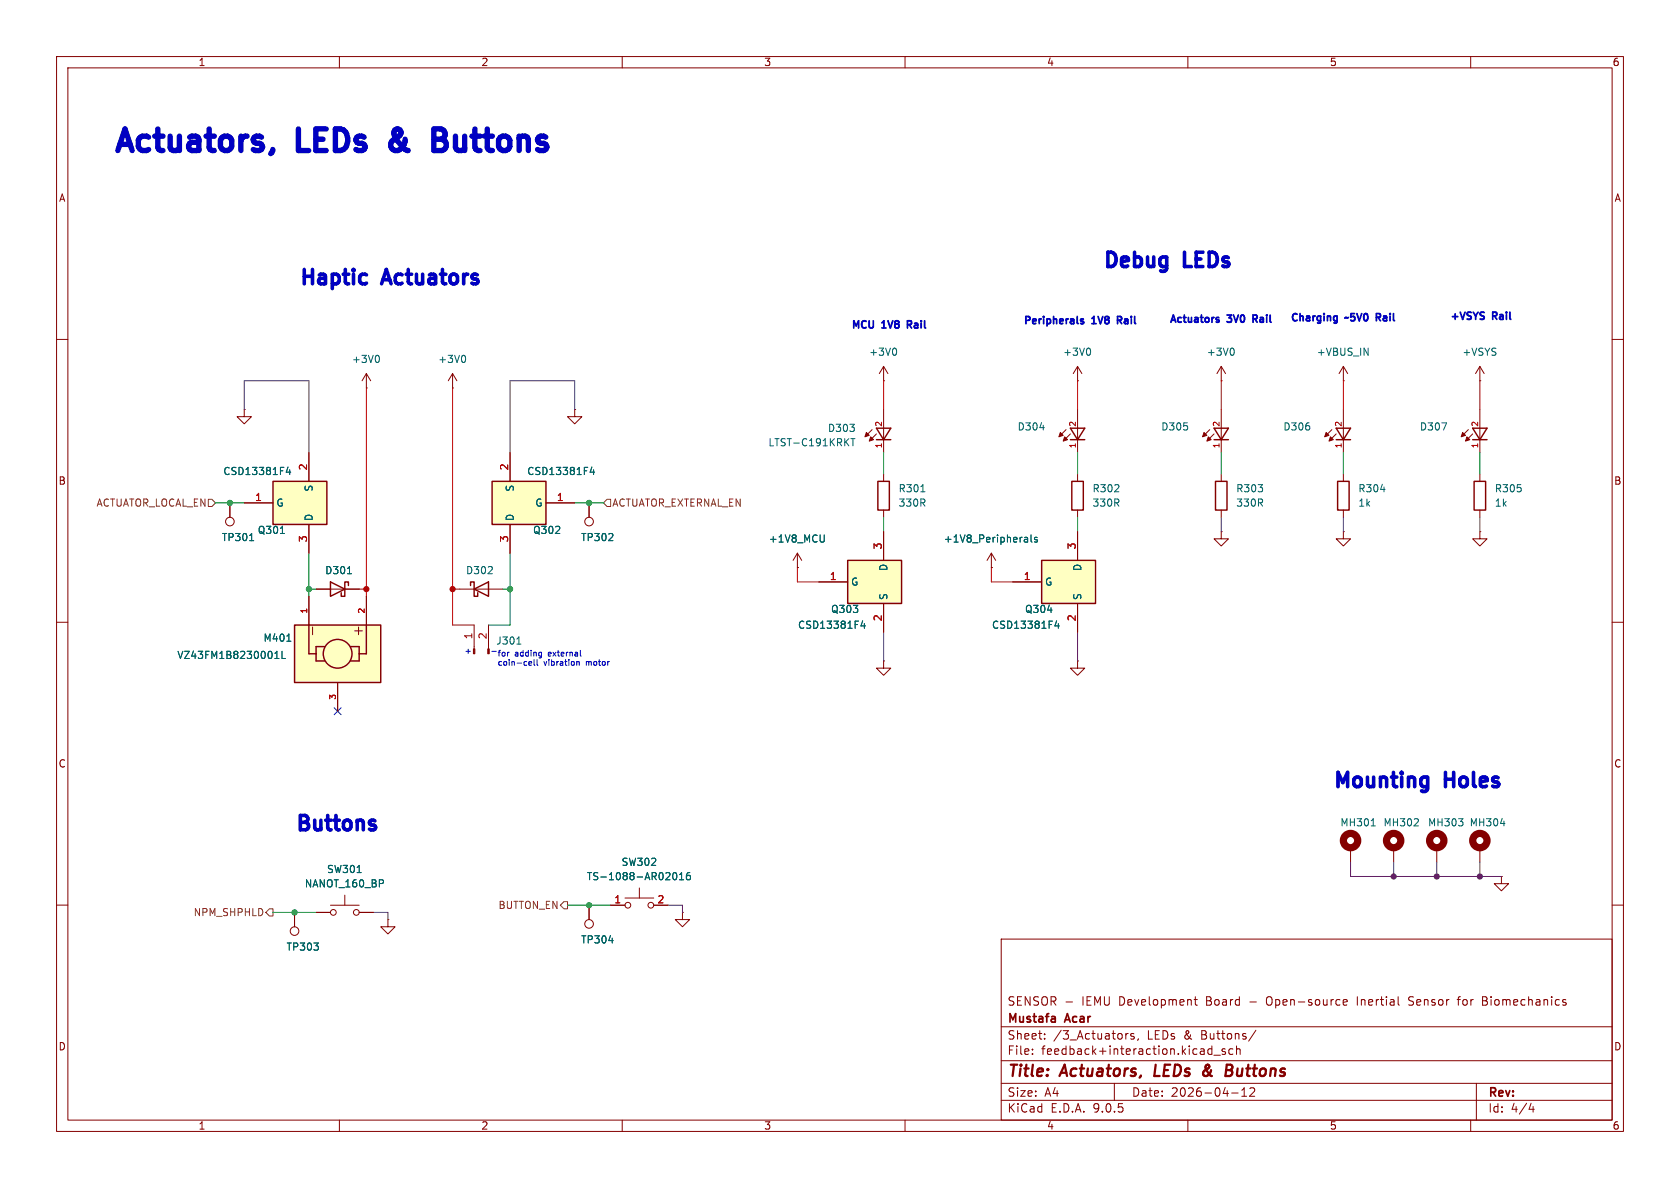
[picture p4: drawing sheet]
<svg xmlns="http://www.w3.org/2000/svg" width="297mm" height="210mm" viewBox="0 0 297 210" stroke-linecap="round" stroke-linejoin="round" font-family="sans-serif">
<g fill="none" stroke="#840000" stroke-width=".18">
<path d="M10 10h277v190h-277zM12 12h273v186h-273zM60 10v2M110 10v2M160 10v2M210 10v2M260 10v2M10 60h2M64.8 68.6h.1M64.8 66l-.8 1.3M64.8 66l.7 1.3M64.8 66v2.6"/>
<path d="M80 68.6h.1M80 66l.8 1.3M80 66l-.8 1.3M80 66v2.6M261.6 67.3h.1M261.6 64.8l-.7 1.2M261.6 64.8l.8 1.2M261.6 64.8v2.5M285 60h2M10 110h2M55.9 104.1h7.6M285 110h2"/>
<path d="M10 160h2M177 166h108v32h-108zM188.5 177.1h1.1M211.1 176.7h.6M211.3 176.2v1.3l.4 .2M237.5 177.2l.7-.1-.1-.3-.4-.1-.2 .2v.7h.6M240 176.2v1.5M249 177.6l.6 .1M249.3 176.2l-.3 .3 .1 .3 .2 .1M257.6 176.7h.6M258.2 176.2l-.4 .2v1.3M262.1 176.9h.5"/>
<path d="M262.6 176.9l.2 .1M262.7 176.3l-.6-.1v1.5h.6M262.7 176.8l-.1 .1M276.8 177.3v.3M285 160h2M60 198v2M110 198v2M160 198v2M177 194.5h108M177 191.5h108M177 187.5h108M177 181.5h108"/>
<path d="M182.5 186.3v.1M182.5 185.5v.1M184.7 183.6v.1M184.7 182.8v.1M197 191.5v3M199.5 182.7l-.3 .1-.2 .2M200.5 182.8l-.4-.1-.2 .2 .1 .2 .5 .2v.3h-.6M201.2 183.6l-.1 .3M210 198v2M213.8 185.4l.4 .1M214.2 184.9v1.5M214.2 186.3l-.4 .1"/>
<path d="M214.6 186.5h1.1M216.6 185.5l-.4-.1-.2 .2 .1 .2 .5 .2v.3h-.6M217.7 193.2h1.2M218 185.5l-.5-.1-.3 .3v.4l.2 .2h.6M218.6 185.5l.2-.1 .4 .1v.9M218.6 184.9v1.5M219.5 193.8h.9M219.5 192.7l.5-.4v1.5M221 192.4l.5-.1 .2 .1 .1 .3-.9 1.1h.9M222 182.1l-1.3 2M260 198v2M261 191.5v6.5"/>
<path d="M270.7 195l-.4 1.1h.9M271 195.6v1"/>
</g>
<path d="M204.3 188.2l-.2 2h.9M213.6 190l-.6 .2M213.7 188.8l-.8 .5M213.7 188.3l-.1-.1a.41 .41 0 0 0-.5 .5l.6 1.1M216.8 189.2h.6M216.9 188.2h.7a.49 .49 0 0 1 .3 .5 .49 .49 0 0 1-.5 .5M217.4 189.2l.3 .1a.58 .58 0 0 1-.3 .9h-.8" fill="none" stroke="#840000" stroke-width=".4"/>
<path d="M66.8 62.8a.79 .79 0 0 1 0 1.3M82 62.8a.79 .79 0 0 1 0 1.3M61.4 101.4h.8" fill="none" stroke="#006464" stroke-width=".18"/>
<path d="M58.4 102.9l2.6 1.2-2.6 1.3zM61.6 103.5v-.6h-.6v2.5h-.7v-.6" fill="none" stroke="#840000" stroke-width=".25"/>
<path d="M149.9 99.1h9.5v7.6h-9.5z" fill="#ffffc2"/>
<path d="M149.9 99.1h9.5v7.6h-9.5zM83.2 103.5v-.6h.6v2.5h.7v-.6M83.8 104.1l2.6-1.2v2.5z" fill="none" stroke="#840000" stroke-width=".25"/>
<path d="M101.6 72.4v1.3h-1.3l1.3 1.2 1.3-1.2h-1.3M101.6 72.4h.1M156.2 94v5.1M81.3 104.1h7.6M144.8 102.9h5.1M156.2 106.7v5.1" fill="none" stroke="#840000" stroke-width=".18"/>
<path d="M152.5 109.7l-.3 .9h.8M152.8 110.2v.9" fill="none" stroke="#006464" stroke-width=".18"/>
<path d="M48.3 85.1h9.5v7.6h-9.5z" fill="#ffffc2"/>
<path d="M214.6 75.7h2.6l-1.3 2zM214.6 77.7h2.6M48.3 85.1h9.5v7.6h-9.5z" fill="none" stroke="#840000" stroke-width=".25"/>
<g fill="none" stroke="#840000" stroke-width=".18">
<path d="M43.2 72.4v1.3h1.2l-1.2 1.2-1.3-1.2h1.3M43.2 72.4h.1M213.9 75.9l-.9 .9M214.6 76.7l-.9 .9M215.9 67.3h.1M215.9 64.8l.8 1.2M215.9 64.8l-.8 1.2M215.9 64.8v2.5M215.9 72.4v7.6M40.6 88.9v2.5M43.2 88.9h5.1M54.6 80v5.1"/>
<path d="M54.6 92.7v5.1M104.1 88.9v2.5M215.9 94v1.3h-1.3l1.3 1.2 1.3-1.2h-1.3M215.9 94h.1M237.5 94v1.3h-1.3l1.3 1.2 1.3-1.2h-1.3M237.5 94h.1M261.6 94v1.3h-1.3l1.3 1.2 1.3-1.2h-1.3M261.6 94h.1M83.8 110.5v4.2M86.4 110.5v4.2M61 158.2v1.8M110.5 158.8h5.1"/>
<path d="M113 157v1.8M238.8 149.9v2.5M246.4 149.9v2.5M254 149.9v2.5M261.6 149.9v2.5M265.4 154.9v1.3h1.3l-1.3 1.3-1.2-1.3h1.2M265.4 154.9h.1M52.1 161.3v2.5M55.9 161.3h2.5M58.4 160h5.1M63.5 161.3h2.5M68.6 162.6v1.2h-1.3l1.3 1.3 1.2-1.3h-1.2"/>
<path d="M68.6 162.6h.1M104.1 160v2.6M107.9 160h2.6M115.6 160h2.5M120.6 161.3v1.3h-1.2l1.2 1.2 1.3-1.2h-1.3M120.6 161.3h.1"/>
<circle cx="40.6" cy="92.2" r=".76"/>
<circle cx="104.1" cy="92.2" r=".76"/>
<circle cx="52.1" cy="164.6" r=".76"/>
<circle cx="58.9" cy="161.3" r=".51"/>
<circle cx="63" cy="161.3" r=".51"/>
<circle cx="104.1" cy="163.3" r=".76"/>
<circle cx="111" cy="160" r=".51"/>
<circle cx="115.1" cy="160" r=".51"/>
</g>
<g fill="none" stroke="#006464" stroke-width=".18">
<path d="M217.9 61.5a.79 .79 0 0 1 0 1.3M44.1 95.6h.8M49.6 94.3h.7M50.9 82.6l-.3 .9h.8M51.2 83v.9M91.4 113.9h.7M63.1 154.2h.8M67.7 155.6v.5M118.9 154.7l.1-.3 .2-.2a.68 .68 0 0 1 .5 .7 .68 .68 0 0 1-.5 .6l-.2-.1-.1-.4M120.1 155.5h.8M120.1 154.6l.4-.4v1.3M122 154.2l-.4 .1a.86 .86 0 0 0 0 1.2l.4-.1 .1-.4-.3-.3h-.2l-.3 .3"/>
<path d="M242.4 146h.7M250 146h.8M250.7 144.8v.5M257.8 144.7h.8l-.4 .5M258.6 145.3v.6M265.3 145.6h.8M107.6 166.3h.8"/>
</g>
<g fill="#840000" stroke="#840000" stroke-width=".18">
<path d="M212.9 76.5l.5 .5-.8 .2z"/>
<path d="M213.6 77.2l.5 .5-.7 .3z"/>
<path d="M83.7 114.7h.2v.9h-.2z"/>
<path d="M86.2 114.7h.3v.9h-.3z"/>
</g>
<g fill="none" stroke="#840000" stroke-width="1.3">
<circle cx="238.8" cy="148.6" r="1.27"/>
<circle cx="246.4" cy="148.6" r="1.27"/>
<circle cx="254" cy="148.6" r="1.27"/>
<circle cx="261.6" cy="148.6" r="1.27"/>
</g>
<path d="M52.1 110.5h15.2v10.2h-15.2z" fill="#ffffc2"/>
<g fill="none" stroke="#840000" stroke-width=".25">
<path d="M236.2 75.7h2.6l-1.3 2zM236.2 77.7h2.6M260.3 77.7h2.6M260.3 75.7h2.6l-1.3 2zM236.5 85.1h2v5.1h-2zM260.6 85.1h2v5.1h-2zM52.1 110.5h15.2v10.2h-15.2zM54.6 110.5v5.1h1.3M57.4 114.3h-1.5v2.5h1.5M62 114.3h1.5v2.5h-1.5M64.8 110.5v5.1h-1.3"/>
<circle cx="59.7" cy="115.6" r="2.54"/>
</g>
<g fill="none" stroke="#840000" stroke-width=".18">
<path d="M235.5 75.9l-.9 .9M236.2 76.7l-.9 .9M237.5 72.4v7.6M259.6 75.9l-.9 .9M260.3 76.7l-.8 .9M261.6 72.4v7.6M237.5 83.8v1.3M237.5 90.2v1.2M261.6 83.8v1.3M261.6 90.2v1.2M54.6 105.4v5.1M55.3 110.8v1.4"/>
<path d="M64.8 105.4v5.1M59.7 120.7v5"/>
</g>
<path d="M254.9 74.7h.8l-.5 1.3M244.1 86.5h.8M48.6 116.4h.7M48.6 115.5l.4-.4v1.3M49.9 115.1v1.3h.6M50.7 113.4h.7" fill="none" stroke="#006464" stroke-width=".18"/>
<g fill="#840000" stroke="#840000" stroke-width=".18">
<path d="M234.4 76.5l.5 .5-.7 .2z"/>
<path d="M235.2 77.2l.5 .5-.8 .3z"/>
<path d="M258.6 76.5l.5 .5-.8 .2z"/>
<path d="M259.3 77.2l.5 .5-.7 .3z"/>
</g>
<path d="M87 85.1h9.5v7.6h-9.5z" fill="#ffffc2"/>
<path d="M154.9 75.7h2.6l-1.3 2zM154.9 77.7h2.6M189.2 77.7h2.6M189.2 75.7h2.6l-1.3 2zM87 85.1h9.5v7.6h-9.5zM155.2 85.1h2v5.1h-2zM189.5 85.1h2v5.1h-2zM214.9 85.1h2v5.1h-2z" fill="none" stroke="#840000" stroke-width=".25"/>
<g fill="none" stroke="#840000" stroke-width=".18">
<path d="M154.2 75.9l-.9 .9M154.9 76.7l-.8 .9M156.2 67.3h.1M156.2 64.8v2.5M156.2 72.4v7.6M156.2 64.8l.8 1.2M156.2 64.8l-.8 1.2M188.5 75.9l-.9 .9M189.2 76.7l-.9 .9M190.5 67.3h.1M190.5 64.8v2.5M190.5 72.4v7.6"/>
<path d="M190.5 64.8l.8 1.2M190.5 64.8l-.8 1.2M237.5 67.3h.1M237.5 64.8l-.8 1.2M237.5 64.8l.8 1.2M237.5 64.8v2.5M90.2 80v5.1M90.2 92.7v5.1M96.5 88.9h5.1M156.2 83.8v1.3M156.2 90.2v1.2M190.5 83.8v1.3"/>
<path d="M190.5 90.2v1.2M215.9 83.8v1.3M215.9 90.2v1.2M190.5 116.8v1.3h-1.3l1.3 1.3 1.3-1.3h-1.3M190.5 116.8h.1"/>
</g>
<path d="M150.4 77.5h.8M150.8 77.5v1.3M158.2 61.5a.79 .79 0 0 1 0 1.3M183.8 75.6h.8M192.5 61.5a.79 .79 0 0 1 0 1.3M241.1 61.5l.8 1.3v-1.3M104.6 82.6l-.3 .9h.8M104.9 83v.9M162.8 86.9h.7" fill="none" stroke="#006464" stroke-width=".18"/>
<g fill="#840000" stroke="#840000" stroke-width=".18">
<path d="M153.2 76.5l.5 .5-.8 .2z"/>
<path d="M153.9 77.2l.5 .5-.7 .3z"/>
<path d="M187.5 76.5l.5 .5-.8 .2z"/>
<path d="M188.2 77.2l.5 .5-.7 .3z"/>
</g>
<path d="M184.1 99.1h9.6v7.6h-9.6z" fill="#ffffc2"/>
<path d="M184.1 99.1h9.6v7.6h-9.6z" fill="none" stroke="#840000" stroke-width=".25"/>
<g fill="none" stroke="#840000" stroke-width=".18">
<path d="M40.6 88.9v2.5M43.2 88.9h5.1M54.6 80v5.1M54.6 92.7v5.1M90.2 80v5.1M90.2 92.7v5.1M96.5 88.9h5.1M104.1 88.9v2.5M141 97.8l-.8 1.3M141 97.8l.7 1.3M141 97.8v2.5M156.2 94v5.1"/>
<path d="M175.3 97.8l-.8 1.3M175.3 97.8l.7 1.3M175.3 97.8v2.5M190.5 94v5.1M54.6 105.4v5.1M55.9 104.1h2.5M61 104.1h2.5M64.8 105.4v5.1M141 100.3h.1M144.8 102.9h5.1M156.2 116.8v1.3h-1.3l1.3 1.3 1.3-1.3h-1.3M156.2 116.8h.1"/>
<path d="M156.2 106.7v5.1M175.3 100.3h.1M179.1 102.9h5M190.5 106.7v5.1M59.7 120.7v5M52.1 161.3v2.5M55.9 161.3h2.5M63.5 161.3h2.5M104.1 160v2.6M107.9 160h2.6M115.6 160h2.5"/>
</g>
<g fill="none" stroke="#006464" stroke-width=".18">
<path d="M44.1 95.6h.8M49.6 94.3h.7M50.9 82.6l-.3 .9h.8M51.2 83v.9M104.6 82.6l-.3 .9h.8M104.9 83v.9M145.7 94.6v1l-.2 .2M181.2 95h.4l.1 .8M181.7 95.8h-.5M181.7 95.3h-.5M182.3 94.6v1l.2 .2M183.4 95h-.3l-.2 .2v.1l.5 .2v.3h-.5"/>
<path d="M48.6 116.4h.7M48.6 115.5l.4-.4v1.3M49.9 115.1v1.3h.6M50.7 113.4h.7M61.4 101.4h.8M152.5 109.7l-.3 .9h.8M152.8 110.2v.9M186.8 109.7l-.3 .9h.8M187.1 110.2v.9M63.1 154.2h.8M67.7 155.6v.5M118.9 154.7l.1-.3 .2-.2a.68 .68 0 0 1 .5 .7 .68 .68 0 0 1-.5 .6l-.2-.1-.1-.4"/>
<path d="M120.1 155.5h.8M120.1 154.6l.4-.4v1.3M122 154.2l-.4 .1a.86 .86 0 0 0 0 1.2l.4-.1 .1-.4-.3-.3h-.2l-.3 .3M107.6 166.3h.8"/>
</g>
<path d="M36.8 88.3h.7l.6 .6-.6 .6h-.7zM107.3 88.3h.6v1.2h-.6l-.6-.6zM99.7 159.4h.6v1.3h-.6l-.6-.7zM47 161.3l.6-.6h.7v1.2h-.7z" fill="none" stroke="#725600" stroke-width=".18"/>
<g fill="none" stroke="#484848" stroke-width=".18">
<path d="M43.2 72.4v-5.1h11.4v12.7M101.6 72.4v-5.1h-11.4v12.7M215.9 91.4v2.6M237.5 91.4v2.6M261.6 91.4v2.6M156.2 111.8v5M190.5 111.8v5M238.8 152.4v2.5h26.6M246.4 152.4v2.5M254 152.4v2.5M261.6 152.4v2.5M66 161.3h2.6v1.3"/>
<path d="M118.1 160h2.5v1.3"/>
</g>
<g fill="none" stroke="#009600" stroke-width=".18">
<path d="M38.1 88.9h5.1M54.6 97.8v7.6M90.2 97.8v12.7h-3.8M101.6 88.9h5.1M156.2 80v3.8M156.2 91.4v2.6M190.5 80v3.8M190.5 91.4v2.6M215.9 80v3.8M237.5 80v3.8M261.6 80v3.8M54.6 104.1h1.3"/>
<path d="M88.9 104.1h1.3M48.3 161.3h7.6M100.3 160h7.6"/>
</g>
<path d="M64.8 68.6v36.8M80 68.6v41.9h3.8M156.2 67.3v5.1M190.5 67.3v5.1M215.9 67.3v5.1M237.5 67.3v5.1M261.6 67.3v5.1M63.5 104.1h1.3M80 104.1h1.3M141 100.3v2.6h3.8M175.3 100.3v2.6h3.8" fill="none" stroke="#c20000" stroke-width=".18"/>
<path d="M59.1 125.1l1.2 1.2M60.3 125.1l-1.2 1.2" fill="none" stroke="#000084" stroke-width=".18"/>
<path d="M87 115.1h.7M93.5 117v.6h.4M93.9 117l.1 .2-.5 .1M94.4 116.6v.9l.2 .1M95 116.6v.9l.1 .1M95.6 115.3l.1 .1M95.7 115.3v.9M95.7 115.9l-.1 .1M102 116.9v.7M102 117h.4v.6M102.6 115v.8l.1 .2" fill="none" stroke="#0000c2" stroke-width=".18"/>
<g fill="none" stroke="#0000c2" stroke-width=".32">
<path d="M160.4 57.4h.5M160.9 56.7h-.5v1.3M191.5 56.4h-.3l-.2 .2 .1 .1 .4 .2v.3h-.5M197.6 56.6h.5M198.1 55.9h-.5v1.3M215.2 56.5l.3 .1v.2l-.1 .2h-.3M215.2 56.1l.3 .1M221.5 56.4h.5M222 55.7h-.5v1.3M236 55.9h.4M236.4 55.9v1l-.3 .2M236.4 56.6l-.4 .1"/>
<path d="M243.3 56.1h.5M243.8 55.4h-.5v1.3"/>
</g>
<path d="M64.1 48.5l.7 .1M64.8 50l-.7 .2M252.1 137.4l.3 .1M252.4 137.4v2l-.3 .4M252.4 138.9l-.3 .2M66 145.8l.4 .4-.1 .4-.3 .1M66 145l.3 .1" fill="none" stroke="#0000c2" stroke-width=".63"/>
<path d="M48.2 26.4l-.3 .8M69.8 23l-.2 .3 .2 1M70.5 24.1l-1 .7a1.03 1.03 0 0 0-.4 1 1.03 1.03 0 0 0 .7 .8M76.7 22.8h1.3a.93 .93 0 0 1 .7 .9 .93 .93 0 0 1-.7 .9M76.7 24.6h1.3M78 24.6a1.01 1.01 0 0 1 .9 .9 1.01 1.01 0 0 1-.7 1.1h-1.5" fill="none" stroke="#0000c2" stroke-width=".95"/>
<g fill="#009600" stroke="#009600" stroke-width=".18">
<circle cx="54.6" cy="104.1" r=".46"/>
<circle cx="90.2" cy="104.1" r=".46"/>
<circle cx="104.1" cy="88.9" r=".46"/>
<circle cx="40.6" cy="88.9" r=".46"/>
<circle cx="52.1" cy="161.3" r=".46"/>
<circle cx="104.1" cy="160" r=".46"/>
</g>
<g fill="#c20000" stroke="#c20000" stroke-width=".18">
<circle cx="80" cy="104.1" r=".46"/>
<circle cx="64.8" cy="104.1" r=".46"/>
</g>
<g fill="#484848" stroke="#484848" stroke-width=".18">
<circle cx="246.4" cy="154.9" r=".46"/>
<circle cx="254" cy="154.9" r=".46"/>
<circle cx="261.6" cy="154.9" r=".46"/>
</g>
<g font-size="5.3" fill="#0000c2">
<text x="19.4" y="28.2">Actuators,</text>
<text x="52.9" y="28.2">LEDs</text>
<text x="71.3" y="28.2">&amp;</text>
<text x="81" y="28.2">Buttons</text>
</g>
<g font-size="3.5" fill="#0000c2">
<text x="52.5" y="51.2">Haptic</text>
<text x="67.9" y="51.2">Actuators</text>
<text x="194.6" y="48.2">Debug</text>
<text x="209.5" y="48.2">LEDs</text>
<text x="235.2" y="140.1">Mounting</text>
<text x="255.6" y="140.1">Holes</text>
<text x="51.8" y="147.8">Buttons</text>
</g>
<g font-size="2.8" fill="#840000">
<text x="178" y="190.9">Title:</text>
<text x="187.7" y="190.9">Actuators,</text>
<text x="204.9" y="190.9">LEDs</text>
<text x="214.3" y="190.9">&amp;</text>
<text x="219.1" y="190.9">Buttons</text>
</g>
<text font-size="2.5" fill="#840000" x="64.4" y="112.7" transform="rotate(-90 64.4 112.7)">+</text>
<g font-size="2.1" fill="#840000">
<text x="178" y="178">SENSOR -</text>
<text x="191.3" y="178">IEMU Development</text>
<text x="213.5" y="178">Board</text>
<text x="221.3" y="178">-</text>
<text x="224.4" y="178">Open-source</text>
<text x="240.6" y="178">Inertial</text>
<text x="249.9" y="178">Sensor</text>
<text x="258.8" y="178">for</text>
<text x="263.2" y="178">Biomechanics</text>
<text x="178" y="184">Sheet:</text>
<text x="178" y="181.2">Mustafa</text>
<text x="186.2" y="184">/3_Actuators,</text>
<text x="188.5" y="181.2">Acar</text>
<text x="202.9" y="184">LEDs</text>
<text x="209.5" y="184">&amp;</text>
<text x="212.6" y="184">Buttons/</text>
<text x="178" y="186.7">File:</text>
<text x="184.1" y="186.7">feedback+interaction.kicad_sch</text>
<text x="178" y="196.9">KiCad</text>
<text x="178" y="194.1">Size:</text>
<text x="184.7" y="194.1">A4</text>
<text x="185.7" y="196.9">E.D.A.</text>
<text x="193.3" y="196.9">9.0.5</text>
<text x="200" y="194.1">Date:</text>
<text x="207" y="194.1">2026-04-12</text>
<text x="263" y="194.3">Rev:</text>
<text x="263" y="196.9">Id:</text>
<text x="267.1" y="196.9">4/4</text>
</g>
<g font-size="1.8" fill="#840000">
<text x="35" y="11.9">1</text>
<text x="85" y="11.9">2</text>
<text x="135" y="11.9">3</text>
<text x="185" y="11.9">4</text>
<text x="235" y="11.9">5</text>
<text x="285" y="11.9">6</text>
<text x="10.3" y="35.9">A</text>
<text x="285.3" y="35.9">A</text>
<text x="10.3" y="85.9">B</text>
<text x="285.3" y="85.9">B</text>
<text x="10.3" y="135.9">C</text>
<text x="285.3" y="135.9">C</text>
<text x="10.3" y="185.9">D</text>
<text x="285.3" y="185.9">D</text>
<text x="35" y="199.9">1</text>
<text x="85" y="199.9">2</text>
<text x="135" y="199.9">3</text>
<text x="185" y="199.9">4</text>
<text x="235" y="199.9">5</text>
<text x="285" y="199.9">6</text>
</g>
<g font-size="1.8" fill="#0000c2">
<text x="150.3" y="58.5">MCU</text>
<text x="156" y="58.5">1V8</text>
<text x="161.2" y="58.5">Rail</text>
<text x="180.7" y="57.8">Peripherals</text>
<text x="193.1" y="57.8">1V8</text>
<text x="198.3" y="57.8">Rail</text>
<text x="206.5" y="57.5">Actuators</text>
<text x="217.1" y="57.5">3V0</text>
<text x="222.3" y="57.5">Rail</text>
<text x="227.9" y="57.2">Charging</text>
<text x="238" y="57.2">~5V0</text>
<text x="244.1" y="57.2">Rail</text>
<text x="256.1" y="57">+VSYS</text>
<text x="263.9" y="57">Rail</text>
</g>
<g font-size="1.8" fill="#006464">
<text x="62.1" y="64.4">+3V0</text>
<text x="77.4" y="64.4">+3V0</text>
<text x="153.6" y="63.1">+3V0</text>
<text x="187.9" y="63.1">+3V0</text>
<text x="213.3" y="63.1">+3V0</text>
<text x="232.7" y="63.1">+VBUS_IN</text>
<text x="258.4" y="63.1">+VSYS</text>
<text x="146.3" y="76.6">D303</text>
<text x="179.8" y="76.3">D304</text>
<text x="205.2" y="76.3">D305</text>
<text x="226.8" y="76.3">D306</text>
<text x="250.9" y="76.3">D307</text>
<text x="135.7" y="79.1">LTST-C191KRKT</text>
<text x="39.4" y="84.2">CSD13381F4</text>
<text x="48.8" y="89.8">G</text>
<text x="55.5" y="87" transform="rotate(-90 55.5 87)">S</text>
<text x="91" y="87" transform="rotate(-90 91 87)">S</text>
<text x="93.1" y="84.2">CSD13381F4</text>
<text x="94.5" y="89.8">G</text>
<text x="158.8" y="87.2">R301</text>
<text x="158.8" y="89.8">330R</text>
<text x="193" y="87.2">R302</text>
<text x="193" y="89.8">330R</text>
<text x="218.4" y="87.2">R303</text>
<text x="218.4" y="89.8">330R</text>
<text x="240" y="87.2">R304</text>
<text x="240" y="89.8">1k</text>
<text x="264.2" y="87.2">R305</text>
<text x="264.2" y="89.8">1k</text>
<text x="39.1" y="95.9">TP301</text>
<text x="45.5" y="94.6">Q301</text>
<text x="55.5" y="92.2" transform="rotate(-90 55.5 92.2)">D</text>
<text x="91" y="92.2" transform="rotate(-90 91 92.2)">D</text>
<text x="94.1" y="94.6">Q302</text>
<text x="102.6" y="95.9">TP302</text>
<text x="57.4" y="101.7">D301</text>
<text x="82.3" y="101.7">D302</text>
<text x="135.8" y="96.1">+1V8_MCU</text>
<text x="157.1" y="101" transform="rotate(-90 157.1 101)">D</text>
<text x="166.8" y="96.1">+1V8_Peripherals</text>
<text x="191.4" y="101" transform="rotate(-90 191.4 101)">D</text>
<text x="150.4" y="103.7">G</text>
<text x="157.1" y="106.2" transform="rotate(-90 157.1 106.2)">S</text>
<text x="184.7" y="103.7">G</text>
<text x="191.4" y="106.2" transform="rotate(-90 191.4 106.2)">S</text>
<text x="46.5" y="113.6">M401</text>
<text x="141" y="111.4">CSD13381F4</text>
<text x="146.8" y="108.6">Q303</text>
<text x="175.3" y="111.4">CSD13381F4</text>
<text x="181.1" y="108.6">Q304</text>
<text x="31.3" y="116.7">VZ43FM1B8230001L</text>
<text x="87.6" y="114.1">J301</text>
<text x="236.9" y="146.3">MH301</text>
<text x="244.5" y="146.3">MH302</text>
<text x="252.4" y="146.3">MH303</text>
<text x="259.7" y="146.3">MH304</text>
<text x="57.7" y="154.5">SW301</text>
<text x="103.6" y="155.8">TS-1088-AR02016</text>
<text x="109.8" y="153.3">SW302</text>
<text x="53.8" y="157.1">NANOT_160_BP</text>
<text x="102.6" y="167">TP304</text>
<text x="50.6" y="168.2">TP303</text>
</g>
<g font-size="1.8" fill="#a90000">
<text x="54.4" y="83.3" transform="rotate(-90 54.4 83.3)">2</text>
<text x="89.9" y="83.3" transform="rotate(-90 89.9 83.3)">2</text>
<text x="45" y="88.6">1</text>
<text x="98.4" y="88.6">1</text>
<text x="54.4" y="96" transform="rotate(-90 54.4 96)">3</text>
<text x="89.9" y="96" transform="rotate(-90 89.9 96)">3</text>
<text x="156" y="97.2" transform="rotate(-90 156 97.2)">3</text>
<text x="190.2" y="97.2" transform="rotate(-90 190.2 97.2)">3</text>
<text x="146.6" y="102.6">1</text>
<text x="180.9" y="102.6">1</text>
<text x="83.6" y="113.1" transform="rotate(-90 83.6 113.1)">1</text>
<text x="86.1" y="113.1" transform="rotate(-90 86.1 113.1)">2</text>
<text x="156" y="109.9" transform="rotate(-90 156 109.9)">2</text>
<text x="190.2" y="109.9" transform="rotate(-90 190.2 109.9)">2</text>
<text x="108.5" y="159.8">1</text>
<text x="116.1" y="159.8">2</text>
</g>
<g font-size="1.8" fill="#725600">
<text x="17" y="89.8">ACTUATOR_LOCAL_EN</text>
<text x="108.1" y="89.8">ACTUATOR_EXTERNAL_EN</text>
<text x="88" y="160.9">BUTTON_EN</text>
<text x="34.1" y="162.2">NPM_SHPHLD</text>
</g>
<g font-size="1.4" fill="#a90000">
<text x="156" y="75.5" transform="rotate(-90 156 75.5)">2</text>
<text x="190.2" y="75.5" transform="rotate(-90 190.2 75.5)">2</text>
<text x="215.6" y="75.5" transform="rotate(-90 215.6 75.5)">2</text>
<text x="237.2" y="75.5" transform="rotate(-90 237.2 75.5)">2</text>
<text x="261.4" y="75.5" transform="rotate(-90 261.4 75.5)">2</text>
<text x="156" y="79.4" transform="rotate(-90 156 79.4)">1</text>
<text x="190.2" y="79.4" transform="rotate(-90 190.2 79.4)">1</text>
<text x="215.6" y="79.4" transform="rotate(-90 215.6 79.4)">1</text>
<text x="237.2" y="79.4" transform="rotate(-90 237.2 79.4)">1</text>
<text x="261.4" y="79.4" transform="rotate(-90 261.4 79.4)">1</text>
<text x="54.4" y="108.6" transform="rotate(-90 54.4 108.6)">1</text>
<text x="64.5" y="108.6" transform="rotate(-90 64.5 108.6)">2</text>
<text x="59.4" y="123.8" transform="rotate(-90 59.4 123.8)">3</text>
</g>
<g font-size="1.4" fill="#0000c2">
<text x="82" y="115.8">+</text>
<text x="87.9" y="116.3">for</text>
<text x="87.9" y="117.9">coin-cell</text>
<text x="91" y="116.3">adding</text>
<text x="96.2" y="117.9">vibration</text>
<text x="97.1" y="116.3">external</text>
<text x="103.8" y="117.9">motor</text>
</g>
</svg>
